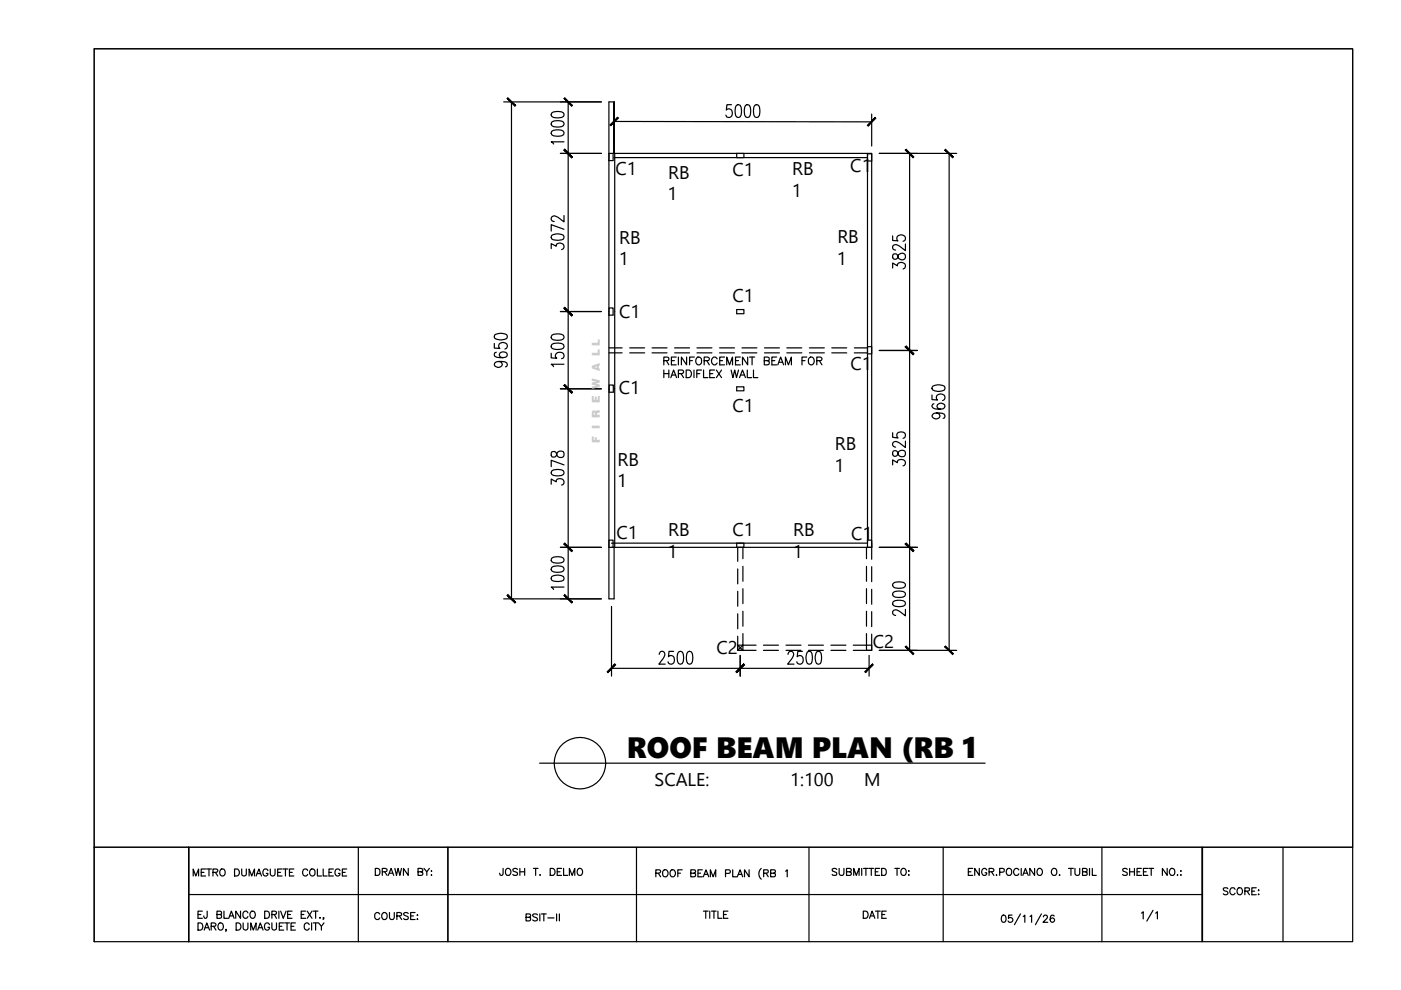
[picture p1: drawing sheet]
<svg xmlns="http://www.w3.org/2000/svg" width="297mm" height="210mm" viewBox="0 0 297 210" stroke-linecap="round" stroke-linejoin="round" font-family="sans-serif">
<!-- layer: 0 -->
<g fill="none" stroke="#000" stroke-width=".25">
<path d="M20 10.3h266.8v189.4h-266.8zM106.8 21.6h20.7M108.4 21.6v105.4M118.8 32.5h8.7M120.5 21.6v105.4M130.2 32.5v-10.9v10.9M130.2 21.6h-1.1v105.4h1.1v-11M130.2 24.1v6.8M130.2 32.5h54.6v86.1M130.2 33.4h53.7M130.2 25.8h54.6M130.3 32.5v83.5"/>
<path d="M183.9 32.5v82.7h-54.2M184.8 24.2v6.8M186.4 32.5h16.4M192.9 32.5v105.4M201.2 32.5v105.4M118.8 66.1h8.7M186.4 74.3h8.1M118.8 82.4h8.7M118.8 116h8.7M129.7 116h55.1M156.4 116v3M157.5 116v2.5"/>
<path d="M183.7 116v2.5M186.4 116h8.1M106.8 127h20.7M129.7 128.6v14.8M156.4 134.9v3h3.9M156.4 120.6v3.2M156.4 125.4v3.1M156.4 130.1v3.2M156.4 136.8l1.1 1.1M156.9 139v4.4M157 139v4.4M157.5 120.1v3.1"/>
<path d="M157.5 124.8v3.2M157.5 129.6v3.2M157.5 134.3v2.5M157.5 136.8h2.8M157.5 136.8l-1.1 1.1M161.9 137.9h3.1M161.9 136.8h3.1M176.2 137.9h3.2M176.2 136.8h3.2M183.7 134.3v2.5h-2.8M183.7 120.1v3.1M183.7 124.8v3.2"/>
<path d="M183.7 129.6v3.2M184.3 139v4.4M184.8 134.5v3.4h-3.9M184.8 120.2v3.1M184.8 124.9v3.2M184.8 129.7v3.2M186.4 137.9h16.4M129.7 141.7h54.6M20 179.6h266.8M40 179.6v20.1M76 179.6v20.1M94.9 179.6v20.1"/>
<path d="M95 179.6v20.1M114.4 161.8h94.5M134.9 179.6v20.1M171.5 179.6v20.1M200 179.6v20.1M233.6 179.6v20.1M254.8 179.6v20.1M255 179.6v20.1M272 179.6v20.1M40 199.7v-20.1v20.1M40 189.7h215M41 185.7v-1.5l.5 1.5 .6-1.5v1.5"/>
<path d="M42 195.7h.5a.82 .82 0 0 1 .5 .7 .82 .82 0 0 1-.5 .8h-.5zM42 193.9h.6M42.7 185h.6M42.9 193.2h-.9v1.5h.9M43.3 197.2l.5-1.5 .6 1.5M43.5 196.7h.7M43.6 184.2h-.9v1.5h.9M43.8 184.2h1M43.9 193.2l-.1 1.4h-.5l-.1-.4M44.3 184.2v1.5M44.8 196.4h.8l.2-.4-.4-.3h-.6v1.5M45.2 185l.8-.1 .2-.4-.2-.2-.8-.1v1.5"/>
<path d="M45.3 196.4l.5 .8M45.7 185l.5 .7M46 193.9l.9-.1v-.4l-.3-.2h-.6v1.5h.6l.3-.2v-.4l-.3-.2M46.3 195.9a.66 .66 0 0 1 1 0 .66 .66 0 0 1 0 .9 .54 .54 0 0 1-.7 .4 .54 .54 0 0 1-.4-.6zM46.7 184.5l.2-.2a.7 .7 0 0 1 .9 .7 .7 .7 0 0 1-.9 .6l-.3-.4zM47.5 193.2v1.5h.9M48 197.1h-.1h.1l-.1 .4M48.5 194.7l.6-1.5 .5 1.5M48.7 194.2h.7M49.7 184.2h.5a.78 .78 0 0 1 .6 .8 .78 .78 0 0 1-.6 .7h-.5zM50.1 195.7h.5a.82 .82 0 0 1 .5 .7 .82 .82 0 0 1-.5 .8h-.5zM51 193.2v1.5l-1-1.5v1.5"/>
<path d="M51.3 184.2v1.3l.4 .2 .5-.2v-1.3M51.5 195.7v1.1l.5 .4 .4-.1 .2-.3v-1.1M52.6 193.6a.6 .6 0 0 0-.9-.4 .6 .6 0 0 0-.2 .9 .54 .54 0 0 0 .4 .6 .54 .54 0 0 0 .7-.4M52.8 185.7v-1.5l.6 1.5 .6-1.5v1.5M53.2 193.4a.61 .61 0 0 1 .8-.1 .61 .61 0 0 1 .1 .8 .57 .57 0 0 1-.5 .6 .57 .57 0 0 1-.6-.6zM53.2 197.2v-1.5l.5 1.5 .6-1.5v1.5M54.3 185.7l.6-1.5 .5 1.5M54.5 185.2h.7M54.6 197.2l.6-1.5 .6 1.5M54.8 196.7h.8M56.1 193.2h.5a.82 .82 0 0 1 .6 .7 .82 .82 0 0 1-.6 .8h-.5zM56.8 184.6a.55 .55 0 0 0-.6-.4 .55 .55 0 0 0-.5 .6v.4a.53 .53 0 0 0 .6 .5 .53 .53 0 0 0 .5-.5h-.3"/>
<path d="M57.1 196.1a.6 .6 0 0 0-.8-.4 .6 .6 0 0 0-.2 .9 .53 .53 0 0 0 .5 .6 .53 .53 0 0 0 .5-.6h-.3M57.3 184.2v1.1l.4 .4 .4-.1 .2-.3v-1.1M57.6 193.9l1-.1v-.4l-.3-.2h-.7v1.5M57.6 195.7v1.1l.5 .4 .5-.2v-1.3M58.2 193.9l.4 .8M58.9 185h.6M59.1 193.2v1.5M59.2 196.4h.6M59.5 193.2l.6 1.5 .5-1.5M59.8 184.2h-.9v1.5h.9M60 184.2h1M60.1 195.7h-.9v1.5h.9"/>
<path d="M60.4 195.7h1M60.5 184.2v1.5M60.9 195.7v1.5M61 193.9h.6M61.4 185h.6M61.7 196.4h.6M61.9 193.2h-.9v1.5h.9M62.3 184.2h-.9v1.5h.9M62.6 195.7h-.9v1.5h.9M63.9 193.9h.5M64.8 193.2h-.9v1.5h.9M65.1 193.2l1.1 1.5"/>
<path d="M65.2 184.6a.55 .55 0 0 0-.6-.4 .55 .55 0 0 0-.4 .6v.4a.55 .55 0 0 0 .4 .5 .55 .55 0 0 0 .6-.3M65.6 196.1a.6 .6 0 0 0-.9-.4 .6 .6 0 0 0-.2 .9 .54 .54 0 0 0 .4 .6 .54 .54 0 0 0 .7-.4M65.9 184.3a.75 .75 0 0 1 1 .5 .75 .75 0 0 1-.5 .9 .79 .79 0 0 1-.8-.5 .79 .79 0 0 1 .3-.9zM66.1 195.7v1.5M66.2 193.2l-1.1 1.5M66.4 193.2h1M66.4 195.7h1M66.9 193.2v1.5M66.9 195.7v1.5M67.3 184.2v1.5h.9M67.5 195.7l.6 .7v.8M67.8 194.6h.1z"/>
<path d="M68.5 184.2v1.5h.9M68.7 194.6h-.2h.2l-.2 .4M68.7 195.7l-.6 .7M69.8 185h.5M70.7 184.2h-.9v1.5h.9M72.1 184.6a.55 .55 0 0 0-.6-.4 .55 .55 0 0 0-.5 .6v.4a.53 .53 0 0 0 .6 .5 .53 .53 0 0 0 .5-.5h-.4M72.6 185h.6M73.5 184.2h-.9v1.5h.9M79.6 184.1h.4a.79 .79 0 0 1 .6 .8 .79 .79 0 0 1-.6 .7h-.4zM81.1 184.8l.9-.1v-.5l-.9-.1v1.5M81.6 184.8l.5 .8M82.3 185.6l.6-1.5 .6 1.5"/>
<path d="M82.6 185.1h.7M83.7 184.1l.4 1.5 .3-1.5 .4 1.5 .3-1.5M86.6 184.1v1.5l-1.1-1.5v1.5M88.6 184.8l1-.1v-.5l-1-.1v1.5l1-.1v-.4l-.3-.3M89.9 184.1l.6 .7v.8M91 184.1l-.5 .7M91.5 184.6v.2zM91.5 185.5v.1zM106.7 184.1l-.1 1.4-.5 .1-.2-.5M107.3 184.3a.7 .7 0 0 1 1.1 .5 .7 .7 0 0 1-.8 .8l-.4-.3zM109.7 184.3a.55 .55 0 0 0-.5-.2 .55 .55 0 0 0-.5 .4l.2 .2 .7 .3 .1 .2-.1 .4h-.7l-.2-.2M110.2 184.1v1.5"/>
<path d="M110.2 184.8h1M111.2 184.1v1.5M111.5 194.5l.9-.1 .1-.2-.1-.4h-.9v1.5l.9-.2 .1-.4-.3-.2M113.1 184.1h1M113.6 184.1v1.5M113.9 194l-.3-.2h-.5l-.2 .2 .2 .3 .7 .3 .1 .2v.2l-.3 .3-.7-.3M114.5 193.8v1.5M114.5 185.5v.1zM114.8 193.8h1M115.3 193.8v1.5M116.1 194.6h1.4M116.7 184.1h.5a.79 .79 0 0 1 .5 .8 .79 .79 0 0 1-.5 .7h-.5z"/>
<path d="M118 193.8v1.5M118.1 184.8h.6M118.6 193.8v1.5M119.1 184.1h-1v1.5h1M119.5 184.1v1.5h.9M120.7 185.6v-1.5l.6 1.5 .6-1.5v1.5M122.5 184.3a.69 .69 0 0 1 1 .1 .69 .69 0 0 1-.1 1 .69 .69 0 0 1-1-.1 .69 .69 0 0 1 .1-1zM139.1 185.1h.8l.2-.3-.1-.3-.9-.1v1.5M139.6 185.1l.5 .8M140.7 184.5a.72 .72 0 0 1 1 .7 .72 .72 0 0 1-1 .7l-.2-.6v-.5zM142.2 184.6l.2-.1a.72 .72 0 0 1 .8 .7 .72 .72 0 0 1-.8 .7l-.3-.6zM143.7 185.1h.6"/>
<path d="M144.6 184.4h-.9v1.5M146.5 185.1h.8l.2-.3-.2-.3-.8-.1v1.5h.8l.2-.5-.4-.3M148 185.1h.5M148.9 184.4h-.9v1.5h.9M149.1 185.9l.6-1.5 .6 1.5M149.1 193.2h1M149.3 185.4h.8M149.6 193.2v1.5M150.5 193.2v1.5M150.6 185.9v-1.5l.6 1.5 .6-1.5v1.5M150.9 193.2h.9M151.4 193.2v1.5"/>
<path d="M152.2 193.2v1.5h.9M153.4 193.9h.6M153.8 185.2l.9-.1 .1-.2a.39 .39 0 0 0-.3-.5h-.7v1.5M154.3 193.2h-.9v1.5h.9M155.3 184.4v1.5h.9M156.3 185.9l.6-1.5 .6 1.5M156.5 185.4h.8M158.8 184.4v1.5l-1-1.5v1.5M161.4 184.1a1.53 1.53 0 0 0 0 2.3M161.9 185.1h.9v-.6l-.9-.1v1.5M162.4 185.1l.5 .8M163.4 185.1h.9l.1-.3-.1-.3-.9-.1v1.5h.9l.1-.5-.4-.3"/>
<path d="M166.6 184.7l.3-.3v1.5M177.4 184.3a.55 .55 0 0 0-.5-.2 .55 .55 0 0 0-.5 .4l.2 .2 .7 .3 .1 .2-.1 .4h-.5l-.4-.2M177.9 184.1v1.1a.52 .52 0 0 0 .5 .4 .52 .52 0 0 0 .5-.4v-1.1M179.5 184.8h.9l.1-.3-.1-.3-.9-.1v1.5h.9l.1-.5-.3-.3M181 185.6v-1.5l.6 1.5 .5-1.5v1.5M182.7 184.1v1.5M183.1 184.1h1M183.6 184.1v1.5M184.2 184.1h1M184.7 184.1v1.5M185.6 184.8h.5M186.5 184.1h-.9v1.5h.9"/>
<path d="M186.9 184.1h.5a.81 .81 0 0 1 .5 .8 .81 .81 0 0 1-.5 .7h-.5zM189.7 184.1h1M190.2 184.1v1.5M191.1 184.3a.69 .69 0 0 1 1 .1 .69 .69 0 0 1-.1 1 .69 .69 0 0 1-1-.1 .69 .69 0 0 1 .1-1zM192.7 184.6v.2zM192.7 185.5v.1zM205.3 184.8h.6M206.2 184.1h-.9v1.5h.9M207.6 184.1v1.5l-.9-1.5v1.5M209.2 184.5a.55 .55 0 0 0-.6-.4 .55 .55 0 0 0-.5 .6 .61 .61 0 0 0 .2 .8 .61 .61 0 0 0 .9-.1v-.3h-.3M209.7 184.8h.9l.1-.3-.1-.3-.9-.1v1.5M210.2 184.8l.5 .8"/>
<path d="M211.3 185.5v.1zM211.9 184.9l.9-.1 .1-.6-1-.1v1.5M212.5 194.1a.47 .47 0 0 1 .7 .2l.1 .4a.66 .66 0 0 1-.6 .9 .97 .97 0 0 1-.2-1.5zM213.5 184.3a.61 .61 0 0 1 .8 0 .61 .61 0 0 1 .2 .8 .61 .61 0 0 1-.8 .5 .61 .61 0 0 1-.4-.9zM214.6 194h-.7l-.1 .7a.53 .53 0 0 1 .8 0 .53 .53 0 0 1-.1 .8 .53 .53 0 0 1-.8-.2M216 184.5a.65 .65 0 0 0-.9-.2 .65 .65 0 0 0-.1 1 .54 .54 0 0 0 .5 .3 .54 .54 0 0 0 .5-.3M216.4 193.8l-1.3 2.3M216.5 184.1v1.5M216.9 185.6l.5-1.5 .6 1.5M216.9 194.3l.4-.3v1.6M217.1 185.1h.7M218.4 194.3l.3-.3v1.6"/>
<path d="M219.4 184.1v1.5l-1.1-1.5v1.5M220 184.3a.72 .72 0 0 1 1 .2 .72 .72 0 0 1-.3 1.1 .73 .73 0 0 1-.8-.4 .73 .73 0 0 1 .1-.9zM220.8 193.8l-1.3 2.3M221.2 194.4l.3-.4h.3l.3 .3-.1 .3-.9 1h1.1M223.1 184.3a.61 .61 0 0 1 .8 0 .61 .61 0 0 1 .2 .8 .61 .61 0 0 1-.8 .5 .61 .61 0 0 1-.4-.9zM223.5 194.2l-.1-.1a.43 .43 0 0 0-.7 .2 .88 .88 0 0 0 .4 1.3 .46 .46 0 0 0 .5-.5 .46 .46 0 0 0-.4-.5 .46 .46 0 0 0-.5 .4M224.6 185.5v.1zM226.6 184.1h1M227.1 184.1v1.5M227.9 184.1v1.1a.52 .52 0 0 0 .5 .4 .52 .52 0 0 0 .5-.4v-1.1M229.5 184.8l.9-.1v-.5l-.9-.1v1.5l.9-.1v-.5l-.2-.2M231 184.1v1.5"/>
<path d="M231.6 184.1v1.5h.8M239 184.3a.55 .55 0 0 0-.5-.2 .55 .55 0 0 0-.5 .4l.2 .2 .7 .3 .1 .2-.1 .4h-.7l-.2-.2M239.5 184.8h1M239.5 184.1v1.5M240.5 184.1v1.5M241.1 184.8h.6M242 184.1h-.9v1.5h.9M242 193.6l.4-.3v1.5M242.4 184.8h.6M243.4 184.1h-1v1.5h1M243.6 184.1h1M244.1 184.1v1.5"/>
<path d="M244.5 193l-1.4 2.3M245 193.6l.4-.3v1.5M247.5 184.1v1.5l-1-1.5v1.5M248.2 184.2a.73 .73 0 0 1 .9 .5 .73 .73 0 0 1-.4 .9 .76 .76 0 0 1-.8-.5 .76 .76 0 0 1 .3-.9zM249.6 185.6h.1zM250.3 184.7h.1zM250.3 185.6h.1z"/>
<circle cx="123" cy="161.8" r="5.5"/>
</g>
<!-- layer: A-Anno-Scrn -->
<g fill="none" stroke="#000" stroke-width=".25">
<path d="M129.1 32.5h.9v1.6h-.9zM156.2 32.5h1.5v.9h-1.5zM183.9 32.6h.9v1.5h-.9zM129.1 65.3h.9v1.5h-.9zM129.1 74.8h2.8M129.1 73.8h2.8M133.5 74.8h3.2M133.5 73.8h3.2M138.2 74.8h3.2M138.2 73.8h3.2M140.7 76.5l1-.1 .1-.5-.4-.2h-.7v1.7M140.7 78.5v1.6"/>
<path d="M140.7 79.2h1.1M141.3 76.5l.5 .9M141.8 78.5v1.6M142.4 76.5h.6M142.4 79.5h.8M143 74.8h3.2M143 73.8h3.2M143.4 75.7h-1v1.7h1M143.8 79.2l1-.1 .1-.2v-.3l-1.1-.1v1.6M143.8 75.7v1.7M144.4 79.2l.5 .9M145.5 78.5h.5a.85 .85 0 0 1 .6 .8 .85 .85 0 0 1-.6 .8h-.5z"/>
<path d="M145.6 75.7v1.7l-1.1-1.7v1.7M146.2 76.5h.6M147.1 78.5v1.6M147.2 75.7h-1v1.7M147.7 79.2h.7M147.8 74.8h3.1M147.8 73.8h3.1M147.8 75.8a.82 .82 0 0 1 1 .5 .82 .82 0 0 1-.5 1.1 .87 .87 0 0 1-.8-.7 .87 .87 0 0 1 .3-.9zM148.7 78.5h-1v1.6M149.2 78.5v1.6h.9M149.3 76.5l.9-.1 .2-.4-.4-.3h-.7v1.7M149.8 76.5l.6 .9"/>
<path d="M150.5 79.2h.6M151.5 78.5h-1v1.6h1M151.9 78.5l1.1 1.6M152 76.1a.61 .61 0 0 0-.7-.4 .61 .61 0 0 0-.4 .6 .67 .67 0 0 0 .2 .9 .67 .67 0 0 0 .9-.2M152.6 74.8h3.1M152.6 73.8h3.1M152.6 76.5h.6M153 78.5l-1.1 1.6M153.6 75.7h-1v1.7h1M154.1 77.4v-1.7l.6 1.7 .6-1.7v1.7M155 78.5l.4 1.6 .4-1.6 .4 1.6 .4-1.6M155.9 76.5h.7"/>
<path d="M156.2 65.6h1.5v.9h-1.5zM157 75.7h-1.1v1.7h1.1M157 79.5h.8M157.3 74.8h3.2M157.3 73.8h3.2M158.4 78.5v1.6h1M158.5 75.7v1.7l-1.1-1.7v1.7M158.9 75.7h1.1M159.5 75.7v1.7M159.8 78.5v1.6h.9M162 76.5l1-.1 .1-.5-.4-.2h-.7v1.7h.7l.4-.2v-.6l-.4-.1M162.1 74.8h3.2"/>
<path d="M162.1 73.8h3.2M163.6 76.5h.7M164.7 75.7h-1.1v1.7h1.1M164.9 77.4l.6-1.7 .6 1.7M165.1 76.8h.8M166.5 77.4v-1.7l.7 1.7 .6-1.7v1.7M166.8 74.8h3.2M166.8 73.8h3.2M170 76.5h.7M171.1 75.7h-1.1v1.7M171.6 74.8h3.2M171.6 73.8h3.2"/>
<path d="M171.7 75.8a.82 .82 0 0 1 1 .6 .82 .82 0 0 1-.5 1 .85 .85 0 0 1-.9-.6 .85 .85 0 0 1 .4-1zM173.2 76.5l.9-.1 .2-.4-.4-.3h-.7v1.7M173.7 76.5l.6 .9M176.3 74.8h3.2M176.3 73.8h3.2M181.1 74.8h2.8M181.1 73.8h2.8M183.9 73.5h.9v1.5h-.9zM129.1 81.6h.9v1.6h-.9zM142.2 80.1l.6-1.6 .7 1.6M156.2 82h1.5v.9h-1.5zM156.8 80.1l.6-1.6 .7 1.6"/>
<path d="M129.1 114.5h.9v1.5h-.9zM156.2 115.2h1.5v.8h-1.5zM183.9 114.5h.9v1.5h-.9zM156.4 136.8h1.1v1.1h-1.1zM183.7 136.8h1.1v1.1h-1.1z"/>
</g>
<!-- layer: 0 -->
<g fill="#000" stroke="#000" stroke-width=".21">
<path d="M107.5 20.9l1.7 1.6 .1-.1zM107.5 20.9l.2-.2 1.6 1.7z"/>
<path d="M131 24.9l-1.5 1.7 1.6-1.6zM129.3 26.5l1.7-1.6-1.5 1.7z"/>
<path d="M183.9 26.6l.2 .1 1.4-1.8zM185.5 24.9l.2 .2-1.6 1.6z"/>
<path d="M191.9 31.8l1.7 1.7 .1-.2zM191.9 31.8l.2-.2 1.6 1.7z"/>
<path d="M200.3 31.8l1.7 1.7 .1-.2zM200.3 31.8l.2-.2 1.6 1.7z"/>
<path d="M119.7 65.2l-.1 .1 1.8 1.5zM119.6 65.3l1.8 1.5-.2 .2z"/>
<path d="M119.6 65.3l1.6 1.7 .2-.2zM119.7 65.2l1.7 1.6-1.8-1.5z"/>
<path d="M191.9 73.5l1.8 1.5-1.6-1.6zM191.9 73.5l1.8 1.5-.1 .2z"/>
<path d="M191.9 73.5l1.7 1.7 .1-.2zM191.9 73.5l.2-.1 1.6 1.6z"/>
<path d="M119.7 81.5l-.1 .2 1.8 1.5zM119.6 81.7l1.8 1.5-.2 .2z"/>
<path d="M119.6 81.7l1.6 1.7 .2-.2zM119.6 81.7l.1-.2 1.7 1.7z"/>
<path d="M191.9 115.3l1.8 1.5-1.6-1.6zM191.9 115.3l1.8 1.5-.1 .1z"/>
<path d="M191.9 115.3l1.7 1.6 .1-.1zM191.9 115.3l.2-.1 1.6 1.6z"/>
<path d="M107.7 126l-.2 .3 1.8 1.4zM107.5 126.3l1.8 1.4-.1 .2z"/>
<path d="M191.9 137.1l1.8 1.5-1.6-1.6zM191.9 137.1l1.8 1.5-.1 .2z"/>
<path d="M200.5 137l-.2 .1 1.8 1.5zM200.3 137.1l1.8 1.5-.1 .2z"/>
<path d="M130.4 140.8l-1.5 1.8 1.6-1.6zM130.4 140.8l-1.5 1.8-.2-.2z"/>
<path d="M157.7 140.8l-1.7 1.6 .2 .2zM157.7 140.8l.1 .2-1.6 1.6z"/>
<path d="M157.7 140.8l-1.5 1.8 1.6-1.6zM157.7 140.8l-1.5 1.8-.1-.2z"/>
<path d="M185 140.8l-1.7 1.6 .2 .2zM185 140.8l.2 .2-1.7 1.6z"/>
</g>
<path d="M20 10.3h266.8v169.3h-266.8z" fill="none" stroke="#000" stroke-width=".21"/>
<g font-size="6.2">
<text x="153.1" y="26.1">5000</text>
<text x="193.3" y="58.2" transform="rotate(-90 193.3 58.2)">3825</text>
<text x="193.3" y="99.8" transform="rotate(-90 193.3 99.8)">3825</text>
<text x="193.3" y="131.9" transform="rotate(-90 193.3 131.9)">2000</text>
<text x="138.6" y="142.2">2500</text>
<text x="166.2" y="142.2">2500</text>
<text x="132.9" y="160.8">ROOF BEAM PLAN (RB 1</text>
</g>
<g font-size="5.7">
<text x="120.6" y="31.8" transform="rotate(-90 120.6 31.8)">1000</text>
<text x="120.6" y="54.3" transform="rotate(-90 120.6 54.3)">3072</text>
<text x="108.7" y="79" transform="rotate(-90 108.7 79)">9650</text>
<text x="120.6" y="79" transform="rotate(-90 120.6 79)">1500</text>
<text x="201.4" y="90" transform="rotate(-90 201.4 90)">9650</text>
<text x="120.6" y="104.1" transform="rotate(-90 120.6 104.1)">3078</text>
<text x="120.6" y="126.3" transform="rotate(-90 120.6 126.3)">1000</text>
</g>
<g font-size="4.4">
<text x="258.6" y="190.9">SCORE:</text>
<text x="78.7" y="196.1">COURSE:</text>
<text x="182" y="195.8">DATE</text>
</g>
<g font-size="3.9">
<text x="130.5" y="37.1">C1</text>
<text x="141.6" y="37.9">RB</text>
<text x="155.3" y="37.4">C1</text>
<text x="167.9" y="41.7">1</text>
<text x="168" y="37.1">RB</text>
<text x="180.3" y="36.5">C1</text>
<text x="141.5" y="42.5">1</text>
<text x="131.3" y="51.7">RB</text>
<text x="177.5" y="51.5">RB</text>
<text x="131.2" y="56.3">1</text>
<text x="177.4" y="56.1">1</text>
<text x="155.3" y="64.1">C1</text>
<text x="131.3" y="67.5">C1</text>
<text x="131.2" y="83.5">C1</text>
<text x="180.3" y="78.4">C1</text>
<text x="155.3" y="87.4">C1</text>
<text x="177" y="95.4">RB</text>
<text x="130.9" y="98.7">RB</text>
<text x="176.9" y="100">1</text>
<text x="130.8" y="103.3">1</text>
<text x="141.6" y="113.7">RB</text>
<text x="155.3" y="113.7">C1</text>
<text x="168.2" y="113.7">RB</text>
<text x="130.7" y="114.3">C1</text>
<text x="141.5" y="118.3">1</text>
<text x="168.1" y="118.3">1</text>
<text x="180.5" y="114.6">C1</text>
<text x="185" y="137.3">C2</text>
<text x="151.9" y="138.7">C2</text>
<text x="138.8" y="166.7">SCALE:</text>
<text x="167.5" y="166.7">1:100</text>
<text x="183.2" y="166.7">M</text>
</g>
<text font-size="2.3" fill="#c7c8ca" x="127.2" y="94" transform="rotate(-90 127.2 94)">F I R E W A L L</text>
</svg>
